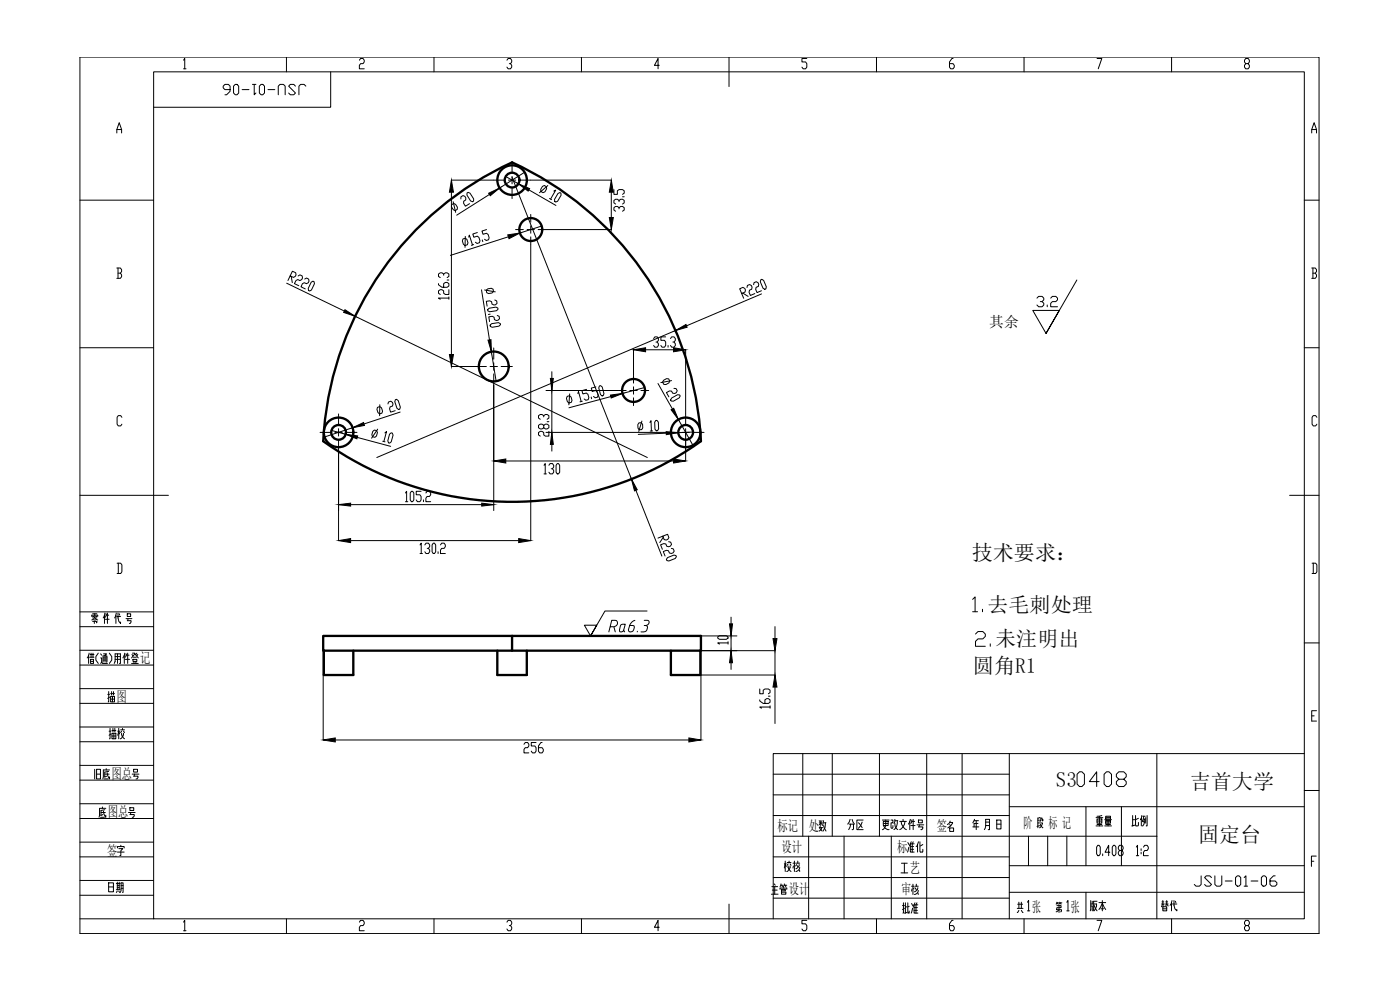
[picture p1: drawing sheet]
<svg xmlns="http://www.w3.org/2000/svg" width="420mm" height="297mm" viewBox="0 0 420 297" stroke-linecap="round" stroke-linejoin="round" font-family="sans-serif">
<!-- layer: 5 -->
<g fill="none" stroke="#000" stroke-width=".3">
<path d="M86 17.1v4.5M130.2 17.1v4.5M174.5 17.1v4.5M218.8 17.1v8.9M263 17.1v4.5M307.3 17.1v4.5M351.6 17.1v4.5M99.2 21.6v10.6h-53.1M24 60.1h22.1M391.4 60.1h4.5M24 104.3h22.1M391.4 104.3h4.5"/>
<path d="M24 148.6h26.6M387 148.6h8.9M391.4 192.9h4.5M391.4 226.1h-159.3v49.6M391.4 237.2h4.5M24 275.7h367.4v-254.1h-345.3v254.1M86 275.7v4.4M130.2 275.7v4.4M174.5 275.7v4.4M218.8 271.3v8.8M263 275.7v4.4M307.3 275.7v4.4"/>
<path d="M351.6 275.7v4.4"/>
</g>
<!-- layer: 9 -->
<path d="M24 17.1h371.9v263h-371.9z" fill="none" stroke="#000" stroke-width=".3"/>
<!-- layer: 10 -->
<g fill="none" stroke="#000" stroke-width=".3">
<path d="M55.1 18.1l.3-.5v3M107.9 18.1l.3-.5h.8l.3 .5v.5l-.3 .5h-.8l-.3 .5v1h1.4M152.1 18.1l.4-.5h.7l.4 .5v.5l-.4 .5h-.3M153.2 19.1l.4 .5v.5l-.4 .5h-.7l-.4-.5M197.9 19.6h-1.5l1.1-2v3M242.1 17.6h-1.4v1h1.1l.3 .5v1l-.3 .5h-.8l-.3-.5M286 17.6h-.3l-.7 1v1.5l.3 .5h.7l.4-.5v-.5l-.4-.5h-1M329.2 17.6h1.5l-1.1 3M373.9 19.1l-.4-.5v-.5l.4-.5h.7l.4 .5v.5l-.4 .5h-.7l-.4 .5v.5l.4 .5h.7l.4-.5v-.5l-.4-.5M35.1 39.9v-1l.7-2.1 .7 2.1v1M35.1 38.9h1.4M55.1 20.6h.7"/>
<path d="M393.7 39.9v-1l.7-2.1 .7 2.1v1M393.7 38.9h1.4M135.5 54h16M135.5 57.7v48.7M138.3 59.7v-.6l.6-.4 .6 .2 .3 .5v.6l-.6 .4-.1 .6 .6 .9 1.2-.8M140.2 57.9l.3-.2 .6 .3 1.1 1.7-.1 .6-.3 .2-.6-.2-1.1-1.8zM151.8 52.9l15 8.7M153.7 53.2l44.9 113.6M153.7 52.9v1.1h-1.1M153.7 48.5v3.3M153.7 56.3v3.3M154.8 54h-1.1v1.2"/>
<path d="M155.9 54h27.6M157.4 51.7l-20.3 12.9M162.8 55.9l.6-.2 .6 .3v.6l-.5 1-.5 .2-.7-.3v-.7zM164.4 55.7l-2.5 2.1M164.9 59.5l.6 .4M166.2 57.3l.6-.2-1.6 2.6M167.5 58l.5-.2 .3 .2 .1 .6-1 1.8-.6 .2-.3-.1-.1-.7zM183.5 57.7v7.6M184.2 56.9v1.4h1.1v-1.1l.5-.3h1l.5 .3v.8l-.5 .3M186.8 59h.5M135.5 61.4l.6-.3 .6 .2 .6 .9-.1 .6-.6 .4-.6-.3-.5-.8zM136 60.5l.7 3.2"/>
<path d="M138.9 71.7l.7-.2 .5 .3 .3 1-.1 .6-.7 .3-.5-.4-.3-1zM139.6 70.9v3.3M140.7 71.1l.2-.6 .9 3M142.1 73.4l-.6 .2M143.3 69.8l-1.4 .4 .3 1 1-.3 .5 .3 .3 1-.1 .6-.7 .3-.5-.4M144.7 72l.2 .5M146 68.9l-1.4 .4 .4 1 1-.3 .5 .4 .3 .9-.2 .6-.7 .3-.5-.4M152.6 71l-17.4 5.6M154.7 68.9h2.4M159.3 67.8v1.1h-1.1M159.3 64.3v2.4M159.3 71.1v91.1"/>
<path d="M160.4 68.9h-1.1v1.1M161.5 68.9h22M162.5 67.8l-6.5 2.1M185.8 62.7v-.4l-.5-.4h-.6l-.5 .4v.7l.5 .4M185.8 62.3l.5-.4h.5l.5 .4v.7l-.5 .4M185.8 60.5v-.4l-.5-.3h-.6l-.5 .3v.8l.5 .3M185.8 60.1l.5-.3h.5l.5 .3v.8l-.5 .3M35.1 80.4h1l.4 .5v.6l-.4 .5M35.4 82h.7l.4 .5v.5l-.4 .5h-1M35.4 80.4v3.1M86 85l108.3 52.3M87.1 82.8l1 .4 .5-.3 .2-.4-.1-.7-.9-.4-1.4 2.8"/>
<path d="M87.4 82.9l.3 1.9M89.5 82.8l.5-.3 .7 .3 .1 .6-.2 .5-.6 .3-.6-.3-.6 .3-.4 .9 1.3 .6M91.4 83.7l.6-.3 .6 .3 .1 .7-.2 .4-.5 .3-.7-.3-.5 .3-.5 .9 1.3 .7M93.4 84.7l.5-.3 .4 .1 .1 .6-.9 1.9-.6 .3-.3-.1-.1-.7zM131.6 85.1v.4l1 .7h1.6l.5-.4v-.7l-.5-.4h-.5l-.6 .4v1.1M133.1 82.6v-.4l-.5-.3h-.5l-.5 .3v.7l.5 .4M133.1 82.2l.6-.3h.5l.5 .3v.7l-.5 .4M134.2 84h.5M134.7 89.4h-3.1l.5 .4M134.7 86.9v1.5h-1l-.6-.4v-.7l-.5-.4h-.5l-.5 .4v.7l.5 .4M134.7 89.1v.7M144.5 87l4.4 27.4"/>
<path d="M145.4 87l3.2 .6M146 87.1l.4-.4 1-.2 .6 .3 .1 .7-.5 .4-1 .2-.5-.3zM146.4 92.9l.4-.4 2-.4 .6 .3 .1 .4-.5 .4-2 .3-.6-.2zM147.1 97.6l.4-.5 2.1-.3 .5 .3 .1 .3-.5 .5-2 .3-.6-.3zM147.1 94.3h-.5M148.5 90l.6 .3 .1 .7-.5 .4-.5 .1-.6-.3-.1-.7-.5-.2-1 .1 .2 1.4M149.2 94.6l.6 .3 .1 .7-.4 .5-.5 .1-.6-.3-.1-.7-.6-.3-1 .2 .2 1.4M222.6 88.1l1-.5 .1-.6-.2-.4-.5-.4-1 .4 1.2 2.9M222.9 87.9l1.6 1M224.2 86.3l.1-.7 .7-.2 .5 .3 .2 .5-.1 .6-.7 .3-.1 .6 .4 1 1.3-.6M226.2 85.4l.1-.6 .7-.3 .5 .3 .2 .5-.1 .6-.7 .3-.1 .6 .4 1 1.3-.6M228.3 84l.3-.2 .6 .3 .8 1.9-.1 .7-.4 .1-.5-.3-.8-1.9z"/>
<path d="M228.5 88.2l-115.4 49.1M393.7 80.4h1l.4 .5v.6l-.4 .5M394 82h.7l.4 .5v.5l-.4 .5h-1M394 80.4v3.1M118.7 119.9l.3-.1 .5 .4 .6 2-.1 .6-.4 .1-.5-.4-.6-2zM135.5 110h10.5M148.2 108.9v1.1h-1.1M148.2 104.4v3.4M148.2 112.2v41M149.3 110h-1.1v1.1M150.4 110h3.4M163.9 117.2h24"/>
<path d="M165.6 111.5v23.8M170.2 118.9l.7-.2 .5 .4 .3 1-.2 .6-.7 .2-.5-.4-.3-1zM171 118.2l-.3 3.3M173.4 118.1l.2-.6 .8 3M176.1 116.8l-1.4 .4 .2 1 1.1-.3 .5 .4 .2 1-.2 .6-.7 .2-.5-.4M177.4 119.1l.2 .5M178.8 116.1l-1.4 .3 .3 1.1 1.1-.3 .4 .4 .3 1-.2 .6-.7 .1-.5-.4M179.9 115.8l.3-.1 .5 .4 .6 2-.3 .6-.3 .1-.5-.4-.5-2zM190.1 116.1v1.1h-1.1M190.1 105v9.9M190.1 119.4v2.3M191.2 117.2h-1.1v1.1"/>
<path d="M192.3 117.2h2.4M193.4 116.3l-22.6 6.1M193.7 105h8.4M196.2 101.6l.3-.5h.7l.4 .5v.5l-.4 .5h-.3M197.2 102.6l.4 .6v.5l-.4 .5h-.7l-.3-.5M197.5 115.1l10.4 18.5M199.1 114.1l.9-.5 .7 .1 .3 .6-.2 .6-1 .5-.6-.1-.3-.6zM199.8 101.1h-1.5v1h1.1l.4 .5v1.1l-.4 .5h-.7l-.4-.5M200.5 103.7v.5M201.2 101.6l.4-.5h.7l.4 .5v.5l-.4 .5h-.4M201.5 119.5l1.8-1.1 .6 .1 .2 .3-.2 .6-1.8 1-.7-.1-.1-.3zM201.6 114.2l-3.3 .6"/>
<path d="M202.3 116.5l.6 .1 .3 .6-.2 .6-.5 .3-.6-.1-.4-.6-.6-.1-.9 .5 .7 1.3M202.3 102.6l.4 .6v.5l-.4 .5h-.7l-.4-.5M205.8 105v22.5M36.6 125.2l-.4-.5h-.7l-.4 .5v2.1l.4 .5h.7l.4-.5M96.1 129.7h3.3M99.5 129.1l17.7 4.8M101.6 128.6v1.1h-1.1M101.6 124.2v3.3M101.6 131.9v30.3M102.7 129.7h-1.1v1.1M103.8 129.7h3.3M111.9 129.4l.4-.4 .7 .2 .3 .6-.3 1-.5 .4-.7-.2-.2-.6z"/>
<path d="M113.3 122.2l.7-.2 .5 .4 .3 1-.2 .6-.7 .2-.5-.4-.3-1zM113.4 128.8l-1.9 2.7M114 121.4l-.1 3.3M114.9 132.4l.7 .2M115.5 129.9l.5-.4-.8 3M116.4 121.2l.2-.6 .7-.2 .5 .4 .1 .4-.1 .6-.7 .3-.2 .6 .3 1 1.4-.5M116.9 130.3l.5-.4h.3l.3 .6-.6 2.1-.4 .4-.4-.2-.2-.5zM120.1 123.6l-22.7 7.5M151.8 138.3h50.3M163.2 127.6l.5-.3h.5l.5 .3v.7l-.5 .4h-.5l-.5-.4v-.7l-.5-.3h-.6l-.5 .3v.7l.5 .4h.6l.5-.4M163.2 125.1v-.4l-.5-.3h-.6l-.5 .3v.7l.5 .4M163.2 124.7l.5-.3h.5l.5 .3v.7l-.5 .4"/>
<path d="M163.3 139.6l.3-.5v3.1M163.9 129.7h39.6M164.2 126.5h.5M164.7 139.6l.4-.5h.7l.4 .5v.5l-.4 .5h-.4M164.7 129.4v1.5h-1l-.5-.4v-.7l-.5-.4h-.6l-.5 .4v.7l.5 .4M167.2 139.1h.4l.4 .5v2.1l-.4 .5h-.4l-.3-.5v-2.1zM174.8 120.4l-.7 .2M191.8 126.9l.7-.1 .4 .5v1.1l-.3 .5h-.8l-.3-.5-.1-1zM192.6 126.3l-.9 3.2M195 126.8l.4-.6 .1 3.1M195.9 129.3h-.8M196.8 126.2l.4-.1 .4 .5 .1 2.1-.4 .5-.3 .1-.4-.5-.1-2.1z"/>
<path d="M205.8 128.6v1.1h-1.2M205.8 129.8v8.5M206.9 129.7h-1.1v1.1M208 129.6l-16.5 .7M208 129.7h3.3M395.2 125.2l-.3-.5h-.8l-.3 .5v2.1l.3 .5h.8l.3-.5M101.6 151.4h46.6M121.7 147.9l.3-.5v3.1M121.7 150.5h.7M123.5 147.4h.3l.4 .5v2.1l-.4 .5h-.3l-.4-.5v-2.1zM126.4 147.4h-1.5v1h1.1l.4 .6v1l-.4 .5h-.7l-.4-.5M127.1 150v.5"/>
<path d="M127.8 147.9l.4-.5h.7l.4 .5v.5l-.4 .6h-.7l-.4 .5v1h1.5M163.3 142.2h.7M165.8 140.6l.4 .5v.6l-.4 .5h-.7l-.4-.5M35.1 169h1.1l.4 .5v2.1l-.4 .5h-1.1M35.5 169v3.1M105.2 162.2h50.5M126.1 163.5l.3-.5v3.1M126.1 166.1h.7M127.5 163.5l.4-.5h.7l.4 .5v.5l-.4 .5h-.4M128.6 164.5l.4 .5v.6l-.4 .5h-.7l-.4-.5M130 163h.4l.4 .5v2.1l-.4 .5h-.4l-.3-.5v-2.1zM131.5 165.6v.5"/>
<path d="M132.2 163.5l.4-.5h.7l.4 .5v.5l-.4 .5h-.7l-.4 .5v1.1h1.5M198.9 160.9l.4 1 .6 .1 .5-.2 .4-.5-.5-1-2.8 1.1M199 161.2l-1 1.6M200.3 167.3l2-.8 .6 .2 .1 .3-.3 .6-2 .7-.6-.1-.1-.4zM200.7 162.5l.6 .2 .2 .6-.3 .6-.5 .1-.6-.1-.3-.7-.6-.1-.9 .4 .5 1.3M201.5 164.5l.6 .2 .2 .7-.3 .5-.5 .2-.6-.2-.3-.6-.6-.2-.9 .4 .5 1.3M393.8 169h1.1l.3 .5v2.1l-.3 .5h-1.1M394.1 169v3.1M24 199.5h22.1M24 195.1h22.1M24 188h22.1M24 183.6h22.1"/>
<path d="M26.6 196.6v2.5M26.7 196l-.5 1.4M26.9 197.2h1.3M27 196.4h1.2M27.2 197.8h.9v1.3h-.9zM27.2 198.4h.9M27.3 196v1.2M27.5 186l.6-.2 .3-.6 .4 .6 .5 .2M27.5 185v-.4h1.8v.4M27.8 186.4h1.3l-.2 .4M27.8 185.4h.3M27.8 185h.4"/>
<path d="M27.8 184.2h1.3M27.9 196v1.2M28.2 186h.5M28.3 186.4v.7M28.4 184.2v1M28.7 185h.4M28.8 185.4h.3M29.5 196l-.7 1v1l.7 1.1M30.2 197.4h.3v1.3l-.3 .4M30.2 196.2l.3 .4M30.5 198.7l.3 .4h1.4M30.9 198.7v-1.9h1.2l-.2 1.9"/>
<path d="M30.9 197.4h1.2M30.9 198h1.2M31.1 196.2h.8l-.4 .6v1.9M31.4 184.6v2.5M31.4 196.6l.1 .2M31.5 183.9l-.5 1.5M31.6 185.8h1.2M31.9 184.6l-.3 .6M31.9 184.2v.4h.7M32.2 183.9v3.2M32.8 196l.7 1v1l-.7 1.1M34.3 199.1l.3-.7v-2.2h1.5v2.9h-.2"/>
<path d="M34.6 197.8h1.5M34.6 197h1.5M34.8 184.6v2.5M34.9 183.9l-.5 1.5M35 185h1.2M35.3 196.2v2.9M35.4 183.9l.3 2.5 .5 .7v-.5M35.8 184.2l.1 .4M37.3 196.6v2.5M37.5 196l-.6 1.4M37.6 197.8h1.3M37.8 185.6h1.8"/>
<path d="M37.9 196.6l-.3 .6M37.9 196.2v.4h.8M38.2 184.2h1v.8h-1zM38.2 186.2h1.1l-.2 .9h-.3M38.3 196v3.1M38.4 185.6l-.1 .6M39.5 199.1h2M39.6 196.4l.3 .4M39.8 196h.7v.2l-1 1.2M39.9 197.8h1.2v.6h-1.2zM40.1 197.2h.8M40.2 198.4v.7"/>
<path d="M40.5 196.2l1 1.2M40.8 198.4v.7M41.1 196l-.3 .4M41.3 196.4l-.2 .4M97 195.3v26.7M210.2 195.2h22.4v7.3h-22.4M210.4 195.3v26.7M210.4 190.8h10.8M215.4 191.1l.5-.4h2.1l.5 .4v.4l-.5 .3h-2.1l-.5-.3zM218.5 192.9h-3.1l.5 .4M218.5 192.5v.8M219.4 185.2v15.7"/>
<path d="M232.6 188v3.6M24 211h22.1M24 206.6h22.1M24 218.1h22.1M228 210v.3l1.1 .8h1.5l.5-.4v-.7l-.5-.4h-.5l-.5 .4v1.1M228 206.7v1.5h1.1v-1.1l.5-.4h1l.5 .4v.7l-.5 .4M230.6 208.9h.5M231.1 212.1h-3.1l.5 .4M231.1 211.8v.7M232.6 206.1v11M393.7 214.8h.7M395.1 213.2h-1.4v3.2h1.4"/>
<path d="M24 222.6h22.1M24 234.1h22.1M24 229.6h22.1M100.6 222h106.1M157.3 223.3l.3-.5h.8l.3 .5v.5l-.3 .5h-.8l-.3 .6v1h1.4M160.9 222.8h-1.5v1h1.1l.4 .5v1.1l-.4 .5h-.7l-.4-.5M162.7 222.8h-.4l-.7 1v1.6l.4 .5h.7l.4-.5v-.5l-.4-.6h-1.1M232.1 232.3h70.8M232.1 238.5h70.8M240.9 226.1v24.8M249.8 226.1v24.8M263.9 226.1v24.8"/>
<path d="M278.1 226.1v49.6M288.7 226.1v49.6M302.9 226.1v49.6M347.2 226.1v49.6M24 245.6h22.1M24 241.2h22.1M24 257.1h22.1M24 252.7h22.1M35.2 254.4v-.4h2.1v.4M35.2 255.7h2.1M35.7 254.6h1.1l-.5 .7v1.4h-.3M36.3 253.6v.4"/>
<path d="M232.1 257.1h70.8M232.1 244.7h70.8M232.1 250.9h115.1M242.7 250.9v24.8M245.9 246.9h.8M245.9 248.3h1M245.9 246.2l.1 .3M246.2 247.9l-.2 .6 .7 .9M246.3 246.2v1.5M246.6 247.3l-.3-.4-.4 .6M246.6 248.3l-.1 .6-.6 .5M246.7 246.2l-.1 .3"/>
<path d="M247.2 247.7l.7 1.7M247.2 246.9h.7M247.2 246.2l-.3 1.5M247.7 246.9l-.1 1.4-.6 1.1M253.3 250.9v24.8M267.5 250.9v24.8M285 246.8h.9v.2l-.6 .8-.9 .6M285 248.4h1.2v1.1h-1.2zM285 247.4l.3 .4M285.2 246.3l-.5 .9-.4 .2M292 248.1h1.8M292.3 246.2h1.3"/>
<path d="M292.5 245.8l-.5 1.1M293 246.2v2.7M293.5 247.1h-1.2v1M295.4 248.9l.4-1v-2.1h1.2v3.1h-.4M295.8 246.7h1.2M295.8 247.7h1.2M299.1 246h1.3v2.7h-1.3zM299.1 247.3h1.3M302.9 242h88.5M302.9 259.7h88.5M311.5 246.1h.5M311.5 246.9h.5"/>
<path d="M312 247.7l-.8 .2M312.1 245.3l-.6 .2v2.9M312.2 246.9h.7v.2l-.4 .8-.5 .5M312.2 247.3l.8 1.1M313 245.9v.4h-.3v-.8h-.3l-.3 1M325.9 242v17.7M329.5 253.6h.3l.4 .6v2l-.4 .5h-.3l-.4-.5v-2zM330.9 256.2v.5M333.1 255.7h-1.5l1.1-2.1v3.1M334.2 253.6h.3l.4 .6v2l-.4 .5h-.3l-.4-.5v-2zM336 255.2l-.4-.5v-.5l.4-.6h.7l.4 .6v.5l-.4 .5h-.7l-.4 .5v.5l.4 .5h.7l.4-.5v-.5l-.4-.5M336.6 242v17.7"/>
<path d="M341 254.2l.4-.6v3.1M341 256.7h.7M342.5 254.7v.5M342.5 255.7v.5M343.2 254.2l.3-.6h.8l.3 .6v.5l-.3 .5h-.8l-.3 .5v1h1.4M393.6 258.4h.7M395 256.9h-1.4v3.1M24 264.2h22.1M24 268.6h22.1M55.1 276.7l.3-.6v3.2M55.1 279.3h.7M107.9 276.7l.3-.6h.8l.3 .6v.5l-.3 .5h-.8l-.3 .5v1.1h1.4"/>
<path d="M152.1 276.7l.4-.6h.7l.4 .6v.5l-.4 .5h-.3M153.2 277.7l.4 .5v.5l-.4 .6h-.7l-.4-.6M197.9 278.2h-1.5l1.1-2.1v3.2M231.5 268.3h2M231.6 266h1.8M231.8 267.1h1.4M232.1 263.3h70.8M232.1 269.5h70.8M232.4 265.2l.2 .4M232.5 266v2.3M234.1 266.9v-.4h2v.4M234.4 265.2l-.3 .8"/>
<path d="M234.4 265.6h.6M234.5 267.3h1.2v-.4h-1.2v1.4h1.3v-.6h-1.3M234.7 265.6l.1 .4M235.1 266.2v.3M235.4 265.2l-.3 .8M235.4 265.6h.7M235.7 265.6l.1 .4M242.1 276.1h-1.4v1.1h1.1l.3 .5v1l-.3 .6h-.8l-.3-.6M273.6 265.9h.7M273.7 266.7l-.1 .7M274 265.3v3.1M274.1 266.5l.2 .2"/>
<path d="M274.6 266.3l.4 .6M274.6 265.9h1M275 265.3v.6M275.4 266.3a1.21 1.21 0 0 1-1 1.3M275.6 267.2a1.14 1.14 0 0 1-1.2 1.2M286 276.1h-.3l-.7 1.1v1.5l.3 .6h.7l.4-.6v-.5l-.4-.5h-1M302.9 267.7h88.5M329.2 276.1h1.5l-1.1 3.2M373.9 277.7l-.4-.5v-.5l.4-.6h.7l.4 .6v.5l-.4 .5h-.7l-.4 .5v.5l.4 .6h.7l.4-.6v-.5l-.4-.5"/>
</g>
<!-- layer: SLD-0 -->
<path d="M308.7 250.9v8.8M314.4 250.9v8.8M320.2 250.9v8.8" fill="none" stroke="#000" stroke-width=".3"/>
<!-- layer: 0 -->
<g fill="none" stroke="#000" stroke-width=".7">
<path d="M97.2 129.7l-.2 2.7a97.4 97.4 0 0 0 113.4 0l-.2-2.7M97.2 129a97.4 97.4 0 0 1 56.5-80.3 97.4 97.4 0 0 1 56.4 80.3M97.2 195.2v7.3h8.8v-7.3M149.3 195.2v7.3h8.8v-7.3M153.7 190.8v4.4h-56.5M153.7 190.8h-56.7v4.4h.2M153.7 190.8h56.7v4.4h-.2M153.7 195.2h56.5M201.3 195.2v7.3h8.9v-7.3"/>
<circle cx="153.7" cy="54" r="4.4"/>
<circle cx="153.7" cy="54" r="2.21"/>
<circle cx="159.3" cy="68.9" r="3.4"/>
<circle cx="148.2" cy="110" r="4.5"/>
<circle cx="190.1" cy="117.2" r="3.4"/>
<circle cx="101.6" cy="129.7" r="4.4"/>
<circle cx="101.6" cy="129.7" r="2.21"/>
<circle cx="205.8" cy="129.7" r="4.4"/>
<circle cx="205.8" cy="129.7" r="2.21"/>
</g>
<!-- layer: 10 -->
<g fill="#000" stroke="#000" stroke-width=".3">
<path d="M135.5 54l.6 3.7h-1.2zM146.6 58l3.3-1.6-2.8 2.3zM155.6 55.2l3.3 1.4-.4 .7zM183.5 54l.6 3.7h-1.2zM152.4 70.5l3.6-.6-3.2 1.7zM182.9 65.3h1.2l-.6 3.6zM103.5 92.9l3.1 2-3.5-1.2zM202.7 99.2l3.2-1.8 .3 .8zM134.9 106.4h1.2l-.6 3.6zM146.5 102.1l.8-.2 .2 3.7zM165.2 113.5h.9l-.5 3.7zM183.2 118.5l3.6-.4-3.4 1.3z"/>
<path d="M190.1 105l3.6-.7v1.2zM202.1 104.3l3.7 .7-3.7 .5zM103.7 130.3l3.6 .5-.2 .9zM105.8 128.3l3.3-1.5 .3 .8zM148.2 138.3l3.6-.6v1.2zM165.6 129.7l.5 3.6h-.9zM202.1 137.7l3.7 .6-3.7 .6zM199.9 129.5l3.6 .3-3.5 .6zM201.4 122.9l.8-.4 1.4 3.4zM101.6 151.4l3.6-.4v.9zM144.6 151l3.6 .4-3.6 .5zM189.5 143.7l1.7 3.2-.8 .4z"/>
<path d="M101.6 162.2l3.6-.6v1.2zM155.7 161.6l3.6 .6-3.6 .6zM219.4 195.2l.4 3.6h-.9zM218.9 187.2h.9l-.4 3.6zM232 191.6h1.2l-.6 3.6zM232.6 202.5l.6 3.6h-1.2zM97 222l3.6-.6v1.2zM206.7 221.4l3.7 .6-3.7 .6z"/>
</g>
<!-- layer: 0 -->
<path d="M291.9 179.8l.7-.7v4.4M291.9 183.5h1.5M292.8 190.2l.7-.7h1.5l.7 .7v.8l-.7 .7h-1.5l-.7 .7v1.5h2.9M294.9 182.8v.7M297.2 193.2v.7" fill="none" stroke="#000" stroke-width=".3"/>
<path d="M323.2 84l-9.3 16 4-6.9h-7.9l3.9 6.9M194.2 183.3h-12.6l-4.4 7.5 1.9-3.2h-3.7l1.8 3.2" fill="none" stroke="#000" stroke-width=".3"/>
<text font-size="7.9" x="322.1" y="237.1">0408</text>
<text font-size="7.1" x="181.3" y="190.9">Ra6.3</text>
<g font-size="6.6">
<text x="65.6" y="29.6">JSU-01-06</text>
<text x="31.4" y="223">描校</text>
<text x="27.2" y="234.9">旧底图总号号</text>
<text x="28.6" y="246.6">底图总号号</text>
<text x="253.3" y="250.1">分区</text>
<text x="263.5" y="250.1">更改文件号</text>
<text x="327.7" y="249.1">重量</text>
<text x="338.3" y="249.1">比例</text>
<text x="270.9" y="256.8">准化</text>
<text x="234.2" y="262.8">校核</text>
<text x="31.4" y="269.2">日期</text>
<text x="357.4" y="267.1">JSU-01-06</text>
<text x="269.5" y="275.2">批准</text>
<text x="326" y="274.5">版本</text>
<text x="347.5" y="274.5">替代</text>
</g>
<g font-size="6.3">
<text x="291.6" y="168">技术要求：</text>
<text x="296.3" y="183.5">去毛刺处理</text>
<text x="298.7" y="193.9">未注明出</text>
<text x="292" y="202.1">圆角R1</text>
<text x="316.9" y="236">S3</text>
<text x="357" y="236.8">吉首大学</text>
<text x="359.5" y="252.6">固定台</text>
</g>
<text font-size="6.2" x="310.1" y="93.1">3.2</text>
<g font-size="5.3">
<text x="35.3" y="211.7" transform="rotate(-90 35.3 211.7)">描图</text>
<text x="273.4" y="263.2" transform="rotate(-90 273.4 263.2)">工艺</text>
</g>
<g font-size="4.9">
<text x="308" y="275.2" transform="rotate(-90 308 275.2)">共 张</text>
<text x="319.6" y="275.2" transform="rotate(-90 319.6 275.2)">第 张</text>
</g>
<g font-size="4.4">
<text x="296.9" y="98">其余</text>
<text x="42.1" y="199.1">记</text>
<text x="34.9" y="210.6">图</text>
<text x="33.5" y="233.7">图总</text>
<text x="32.3" y="245.2">图总</text>
<text x="233.3" y="249.5">标记</text>
<text x="242.8" y="249.4">处</text>
<text x="281.2" y="249.5">签</text>
<text x="307.1" y="248.4">阶</text>
<text x="314.6" y="248.4">标 记</text>
<text x="32.1" y="256.7">签</text>
<text x="234.6" y="255.6">设计</text>
<text x="269.2" y="255.7">标</text>
<text x="273" y="261.9">艺</text>
<text x="236.7" y="268.3">设计</text>
<text x="270.5" y="268.4">审</text>
<text x="309.8" y="273.8">张</text>
<text x="321.4" y="273.8">张</text>
</g>
</svg>
